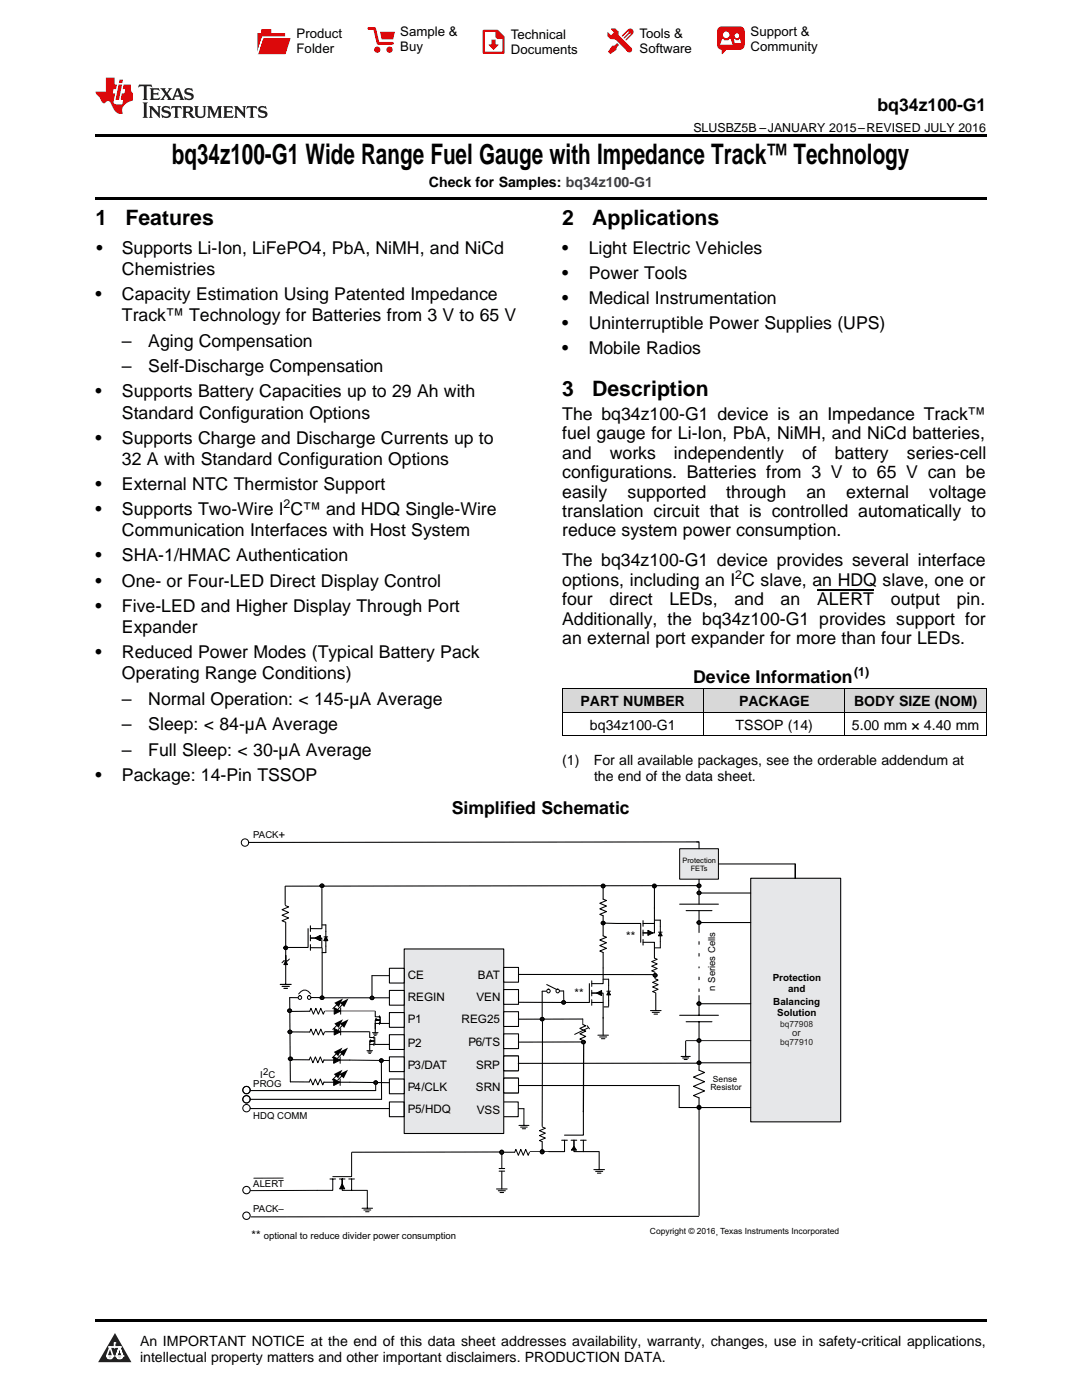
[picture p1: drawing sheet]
<svg xmlns="http://www.w3.org/2000/svg" width="216mm" height="279mm" viewBox="0 0 216 279" stroke-linecap="round" stroke-linejoin="round" font-family="sans-serif">
<g fill="#d8d8d8">
<path d="M112.2 137.5h28.2v4.7h-28.2z"/>
<path d="M140.4 137.5h28.2v4.7h-28.2z"/>
<path d="M168.6 137.5h28.2v4.7h-28.2z"/>
</g>
<path d="M22.9 266l3.3 5.9h-6.6z" fill="#231f20"/>
<path d="M21.3 270.6h1.2l-.3 .5h-.3a.53 .53 0 0 1-.6-.5z" fill-rule="evenodd" fill="#fff"/>
<path d="M21.3 270.6h1.2l-.3 .5h-.3a.53 .53 0 0 1-.6-.5z" fill="none" stroke="#231f20" stroke-width=".33"/>
<path d="M21.3 270.6l1.2 .1-.3 .4h-.5z" fill="none" stroke="#fff" stroke-width=".33"/>
<path d="M22.9 268.9h.1" fill="none" stroke="#fff" stroke-width=".33"/>
<path d="M22.9 268v.9z" fill="#fff"/>
<path d="M22.9 268v.9z" fill="none" stroke="#fff" stroke-width=".33"/>
<circle cx="22.9" cy="268" r=".16" fill="#fff"/>
<path d="M21.8 268.8h.1" fill="none" stroke="#fff" stroke-width=".33"/>
<path d="M21.8 268.8h2.2z" fill="#fff"/>
<path d="M21.8 268.8h2.2z" fill="none" stroke="#fff" stroke-width=".33"/>
<circle cx="24" cy="268.8" r=".16" fill="#fff"/>
<path d="M23.2 270.6h.1" fill="none" stroke="#fff" stroke-width=".33"/>
<path d="M23.8 268.8l-.6 1.8z" fill="#fff"/>
<path d="M23.8 268.8l-.6 1.8z" fill="none" stroke="#fff" stroke-width=".33"/>
<path d="M23.8 268.8l.7 1.8z" fill="#fff"/>
<path d="M23.8 268.8l.7 1.8z" fill="none" stroke="#fff" stroke-width=".33"/>
<path d="M24.4 270.6h.1" fill="none" stroke="#fff" stroke-width=".33"/>
<circle cx="21.3" cy="270.6" r=".16" fill="#fff"/>
<path d="M22 268.8l-.7 1.8z" fill="#fff"/>
<path d="M22 268.8l-.7 1.8z" fill="none" stroke="#fff" stroke-width=".33"/>
<path d="M22 268.8l.5 1.8z" fill="#fff"/>
<path d="M22 268.8l.5 1.8z" fill="none" stroke="#fff" stroke-width=".33"/>
<circle cx="22.5" cy="270.6" r=".16" fill="#fff"/>
<path d="M23.3 270.6h1.2a.63 .63 0 0 1-.6 .5 .63 .63 0 0 1-.6-.5z" fill-rule="evenodd" fill="#fff"/>
<path d="M23.3 270.6h1.2a.63 .63 0 0 1-.6 .5 .63 .63 0 0 1-.6-.5z" fill="none" stroke="#231f20" stroke-width=".33"/>
<path d="M23.3 270.6h1.2l-.4 .5h-.5z" fill="none" stroke="#fff" stroke-width=".33"/>
<path d="M23.2 270.6h.1" fill="none" stroke="#fff" stroke-width=".33"/>
<circle cx="24.5" cy="270.6" r=".16" fill="#fff"/>
<path d="M19 263.2h177.8v.5h-177.8z" fill="#000"/>
<path d="M100.5 219.9h2.9v3h-2.9zM100.5 210.7h2.9v3h-2.9zM100.5 215.2h2.9v2.9h-2.9z" fill="none" stroke="#000" stroke-width=".21"/>
<path d="M80.6 189.4h19.9v36.8h-19.9z" fill-rule="evenodd" fill="#e6e7e9"/>
<path d="M80.6 189.4h19.9v36.8h-19.9z" fill="none" stroke="#000" stroke-width=".21"/>
<path d="M100.5 193.1h3v2.9h-3z" fill-rule="evenodd" fill="#fff"/>
<path d="M100.5 193.1h3v2.9h-3z" fill="none" stroke="#000" stroke-width=".21"/>
<path d="M100.5 197.5h3v2.9h-3z" fill-rule="evenodd" fill="#fff"/>
<path d="M100.5 197.5h3v2.9h-3z" fill="none" stroke="#000" stroke-width=".21"/>
<path d="M100.5 201.9h3v3h-3z" fill-rule="evenodd" fill="#fff"/>
<path d="M100.5 201.9h3v3h-3z" fill="none" stroke="#000" stroke-width=".21"/>
<path d="M100.5 206.3h3v3h-3z" fill-rule="evenodd" fill="#fff"/>
<path d="M100.5 206.3h3v3h-3z" fill="none" stroke="#000" stroke-width=".21"/>
<path d="M100.5 210.7h3v3h-3z" fill-rule="evenodd" fill="#fff"/>
<path d="M100.5 210.7h3v3h-3z" fill="none" stroke="#000" stroke-width=".21"/>
<path d="M100.5 215.2h3v2.9h-3z" fill-rule="evenodd" fill="#fff"/>
<path d="M100.5 215.2h3v2.9h-3z" fill="none" stroke="#000" stroke-width=".21"/>
<circle cx="120.3" cy="184.2" r=".36" fill="#1a1a1a"/>
<g fill="none" stroke="#000" stroke-width=".2">
<path d="M118.1 195.7v1.2M118.1 197.6v1.2M118.1 199.5v1.1M119 198.2l1-.5v1zM120 198.2h-1.9h2.2v1.9M129.3 185.7l1 .5-1 .5zM130.6 191.2l.5 .2-1.1 .5 1.1 .5-1.1 .4 1.1 .5-1.1 .5 .6 .2M130.7 194v.5"/>
<circle cx="120.3" cy="184.2" r=".36"/>
</g>
<path d="M120.3 176.9v2.5l.7 .3-1.3 .6 1.3 .5-1.3 .6 1.3 .5-1.3 .6 .6 .3v4l.7 .2-1.3 .6 1.3 .6-1.3 .5 1.3 .6-1.3 .5 .6 .3v6.2h-2.2M103.5 194.5h27.2M117.6 196.3v3.8h-4.8M123.1 184.3h4.7v3.8M128.3 188.1h2.3v3.1M128.3 183.7v1.2M128.3 185.6v1.1M128.3 187.5v1.1M130.6 181.2v3.1h-2.3M130.6 184.3v1.9h-2.3h1.9M118.1 200.1h2.2v3.1" fill="none" stroke="#000" stroke-width=".21"/>
<path d="M119 198.2l1-.5v1zM129.3 185.7l1 .5-1 .5z" fill="#000"/>
<circle cx="130.6" cy="176.9" r=".36" fill="#1a1a1a"/>
<g fill="none" stroke="#000" stroke-width=".21">
<path d="M139.5 170.8v9.6M120.3 184.2l2.8 .1M121.4 195.4v1.3M121.4 199.7v1.1M130.7 183.6h1.1v1.3M135.6 180.4h7.8M136.9 181.7h5.2M139.5 181.7v9.7M103.5 200l9.3 .1M116.3 204.5l.6 .2-1.2 .5 1.2 .6-1.2 .5 1.2 .5-1.2 .6 .6 .2M135.5 216.6v4.4h3.6M139.5 212.2h-36.1"/>
<circle cx="130.6" cy="176.8" r=".36"/>
<circle cx="130.6" cy="176.9" r=".36"/>
</g>
<path d="M121.4 197.8l.4 .8h-.7zM131.8 186l.3 .8h-.7z" fill="#000"/>
<path d="M120.3 195.4h1.1M121.1 197.8h.7M121.4 197.8l.4 .8h-.7zM121.4 196.7v3M131.4 186h.7M131.8 186l.3 .8h-.7zM131.8 184.9v4.3h-1.1M117.2 204.7l.4 .6M120.5 200.9h.9" fill="none" stroke="#000" stroke-width=".2"/>
<circle cx="139.5" cy="176.8" r=".36" fill="#1a1a1a"/>
<circle cx="139.5" cy="176.8" r=".36" fill="none" stroke="#000" stroke-width=".21"/>
<circle cx="139.5" cy="212.1" r=".36" fill="#1a1a1a"/>
<circle cx="139.5" cy="212.1" r=".36" fill="none" stroke="#000" stroke-width=".2"/>
<path d="M139.5 193v9.6M135.6 202.6h7.8M136.9 203.9h5.2M139.5 203.9v9.7l1.1 .4-2.2 1 2.2 .9-2.2 .9 2.2 .9-2.2 .9 1.1 .5" fill="none" stroke="#000" stroke-width=".21"/>
<path d="M139.4 186.3h.2l-.1 1.5zM139.4 188.6l.2 .1-.1 1.5zM139.4 191h.2l-.1 1.5zM139.4 193.3l.2 .1-.1 1.5zM139.4 195.7l.2 .1-.1 1.4zM139.4 198l.2 .1-.1 .5z" fill-rule="evenodd" fill="#fff"/>
<path d="M139.4 186.3h.2l-.1 1.5zM139.4 188.6l.2 .1-.1 1.5zM139.4 191h.2l-.1 1.5zM139.4 193.3l.2 .1-.1 1.5zM139.4 195.7l.2 .1-.1 1.4zM139.4 198l.2 .1-.1 .5z" fill="none" stroke="#fff" stroke-width=".2"/>
<path d="M139.5 221.3v21.3" fill="none" stroke="#000" stroke-width=".21"/>
<circle cx="139.5" cy="220.9" r=".36" fill="#1a1a1a"/>
<g fill="none" stroke="#000" stroke-width=".21">
<circle cx="139.5" cy="220.9" r=".36"/>
<circle cx="139.5" cy="221.1" r=".36"/>
</g>
<path d="M149.8 175.3h18v48.6h-18z" fill-rule="evenodd" fill="#ff9"/>
<path d="M149.8 175.3h18v48.6h-18z" fill-rule="evenodd" fill="#e6e7e9"/>
<path d="M139.5 178.2h10.3M149.8 175.3h18v48.6h-18zM139.5 184.1h10.3M139.5 212.1h10.3M139.5 200.3h10.3M139.5 221h10.3" fill="none" stroke="#000" stroke-width=".21"/>
<path d="M136.9 207.7h12.9" fill="none" stroke="#000" stroke-width=".2"/>
<path d="M135.6 169.4h7.8v6.1h-7.8z" fill-rule="evenodd" fill="#ff9"/>
<path d="M135.6 169.4h7.8v6.1h-7.8z" fill-rule="evenodd" fill="#e6e7e9"/>
<path d="M135.6 169.4h7.8v6.1h-7.8z" fill="none" stroke="#000" stroke-width=".2"/>
<path d="M143.4 172.4h15.2" fill="none" stroke="#000" stroke-width=".21"/>
<circle cx="139.5" cy="178.2" r=".36" fill="#1a1a1a"/>
<circle cx="139.5" cy="178.2" r=".36" fill="none" stroke="#000" stroke-width=".21"/>
<circle cx="139.5" cy="184.1" r=".36" fill="#1a1a1a"/>
<circle cx="139.5" cy="184.1" r=".36" fill="none" stroke="#000" stroke-width=".21"/>
<circle cx="139.5" cy="200.3" r=".36" fill="#1a1a1a"/>
<circle cx="139.5" cy="200.3" r=".36" fill="none" stroke="#000" stroke-width=".21"/>
<circle cx="139.5" cy="207.7" r=".36" fill="#1a1a1a"/>
<g fill="none" stroke="#000" stroke-width=".21">
<path d="M139.5 219.1v2M139.4 242.7l-89.3 .2"/>
<circle cx="139.5" cy="207.7" r=".36"/>
</g>
<g fill="none" stroke="#000" stroke-width=".2">
<path d="M139 168h.5v1.4"/>
<circle cx="48.9" cy="168.2" r=".74"/>
</g>
<circle cx="120.3" cy="176.9" r=".36" fill="#1a1a1a"/>
<g fill="none" stroke="#000" stroke-width=".2">
<circle cx="120.3" cy="176.9" r=".36"/>
<circle cx="120.3" cy="176.8" r=".36"/>
</g>
<circle cx="49.2" cy="242.6" r=".74" fill="#fff"/>
<g fill="none" stroke="#000" stroke-width=".21">
<path d="M109.1 196.5l2 1M111.6 197.8h.8M103.5 216.6h31.9M135.9 210.8h1.8M136.2 211.1h1.2M136.5 211.4h.6M136.8 207.8v3"/>
<circle cx="49.2" cy="242.6" r=".74"/>
</g>
<g fill="none" stroke="#000" stroke-width=".2">
<path d="M63.3 237.6h-13.4"/>
<circle cx="109.4" cy="197.8" r=".36"/>
<circle cx="111.3" cy="197.8" r=".36"/>
</g>
<circle cx="49.2" cy="237.5" r=".74" fill="#fff"/>
<g fill="none" stroke="#000" stroke-width=".21">
<path d="M109 197.8h-.8v5.8M120.3 203.1v3.5"/>
<circle cx="49.2" cy="237.5" r=".74"/>
</g>
<g fill="none" stroke="#000" stroke-width=".2">
<path d="M112.5 197.7v2.3M117.3 205.1l-2.6 1.3M119.3 206.6h2.1M119.6 206.9h1.5M120 207.3h.7M65.8 235.3h1.2M66.4 235.3v2.3h-3.1M67.7 235.3h1.1M68.3 236.3l.5 1h-1zM68.3 237.2v-1.9v2.3h1.9M69.6 235.3h1.1M70.2 230v4.8h-3.8"/>
<path d="M70.2 235.3v2.3h3.1M73.3 237.6v3.5M103.4 221.3h1.1v3.3M103.5 224.6h2M103.9 224.9h1.3M104.2 225.3h.7M72.2 241.1h2.1M72.6 241.5h1.4M72.9 241.8h.7"/>
</g>
<path d="M68.3 236.3l.5 1h-1z" fill="#000"/>
<circle cx="112.4" cy="200.1" r=".36" fill="#1a1a1a"/>
<circle cx="112.4" cy="200.1" r=".36" fill="none" stroke="#000" stroke-width=".2"/>
<path d="M77.7 193.2h2.9v3h-2.9z" fill-rule="evenodd" fill="#fff"/>
<path d="M77.7 193.2h2.9v3h-2.9z" fill="none" stroke="#000" stroke-width=".21"/>
<path d="M77.7 197.7h2.9v2.9h-2.9z" fill-rule="evenodd" fill="#fff"/>
<path d="M77.7 197.7h2.9v2.9h-2.9z" fill="none" stroke="#000" stroke-width=".21"/>
<path d="M77.7 202.1h2.9v2.9h-2.9z" fill-rule="evenodd" fill="#fff"/>
<path d="M77.7 202.1h2.9v2.9h-2.9z" fill="none" stroke="#000" stroke-width=".21"/>
<path d="M77.7 206.5h2.9v2.9h-2.9z" fill-rule="evenodd" fill="#fff"/>
<path d="M77.7 206.5h2.9v2.9h-2.9z" fill="none" stroke="#000" stroke-width=".21"/>
<path d="M77.7 210.9h2.9v3h-2.9z" fill-rule="evenodd" fill="#fff"/>
<path d="M77.7 210.9h2.9v3h-2.9z" fill="none" stroke="#000" stroke-width=".21"/>
<path d="M77.7 215.3h2.9v3h-2.9z" fill-rule="evenodd" fill="#fff"/>
<path d="M64.3 184.6h.7v5.5h-.7M64.7 187h.7M65 187l.4 .7h-.7zM74.2 194.7v4.4M77.7 215.3h2.9v3h-2.9zM77.7 219.9h2.9v3h-2.9z" fill="none" stroke="#000" stroke-width=".21"/>
<path d="M56.9 180.7l.7 .3-1.3 .5 1.3 .6-1.3 .6 1.3 .5-1.3 .6 .6 .2M57 190.7v1.4M57 191.8l.4 .7h-.8zM57.7 191.4l-.3 .4h-.8l-.3 .3M74.2 194.7h3.5" fill="none" stroke="#000" stroke-width=".2"/>
<path d="M57 191.8l.4 .7h-.8zM65 187l.4 .7h-.7z" fill="#000"/>
<path d="M55.9 196.5h2.2M56.3 196.9h1.4M56.6 197.3h.8M57 192.5v4" fill="none" stroke="#000" stroke-width=".22"/>
<circle cx="57" cy="189.2" r=".36" fill="#1a1a1a"/>
<circle cx="57" cy="189.2" r=".36" fill="none" stroke="#000" stroke-width=".2"/>
<circle cx="64.3" cy="176.8" r=".36" fill="#1a1a1a"/>
<circle cx="64.3" cy="176.8" r=".36" fill="none" stroke="#231f20" stroke-width=".2"/>
<g fill="none" stroke="#000" stroke-width=".2">
<path d="M57 190.7v1.3"/>
<circle cx="64.2" cy="176.8" r=".36"/>
</g>
<path d="M57 184v8M64.3 199.1h13.4" fill="none" stroke="#000" stroke-width=".21"/>
<circle cx="74.2" cy="199.2" r=".36" fill="#1a1a1a"/>
<g fill="none" stroke="#000" stroke-width=".2">
<path d="M61.7 211.5l.2-.6 .5 1.2 .5-1.2 .5 1.2 .5-1.2 .5 1.2 .3-.6M61.7 215.9l.2-.6 .5 1.2 .5-1.2 .5 1.2 .5-1.2 .5 1.2 .3-.6M61.8 201.8l.2-.6 .5 1.2 .5-1.2 .5 1.2 .5-1.2 .5 1.2 .3-.6M61.8 206l.2-.6 .5 1.2 .5-1.2 .5 1.2 .5-1.2 .5 1.2 .3-.6M64.9 201.8h9.9M66.6 210.9l1.3 .7-1.3 .6zM66.6 215.3l1.3 .7-1.3 .6zM66.7 201.1l1.3 .7-1.3 .6zM66.7 205.3l1.3 .6-1.3 .7zM67.2 210.3l-.9 .8M67.2 214.7l-.9 .8M67.3 200.5l-.9 .8"/>
<path d="M67.3 204.6l-.9 .8M67.9 210.9v1.3M67.9 215.3v1.3M68 201.1v1.3M68 205.3v1.3M68.3 210.3l-.9 .8M68.3 214.7l-.9 .8M68.4 200.5l-.9 .8M68.4 204.6l-.9 .8M69.8 211.6l7.9 .1M75 216.1v1.5"/>
<circle cx="74.2" cy="199.2" r=".36"/>
</g>
<path d="M66.6 210.9l1.3 .7-1.3 .6zM66.6 215.3l1.3 .7-1.3 .6zM66.6 209.9l1.7-.8-.8 1.7zM66.6 214.4l1.7-.9-.8 1.7zM66.7 201.1l1.3 .7-1.3 .6zM66.7 205.3l1.3 .6-1.3 .7zM66.7 200.1l1.7-.8-.8 1.7zM66.7 204.3l1.7-.9-.8 1.7zM67.7 209.9l1.7-.8-.8 1.7zM67.7 214.4l1.7-.9-.8 1.7zM67.8 200.1l1.7-.8-.8 1.7zM67.8 204.3l1.7-.9-.8 1.7z" fill="#000"/>
<path d="M57.8 199.1l.1 16.8h3.8M49.9 217.6h25.1M57.8 211.5h3.9M57.9 205.9l3.9 .1M61.8 201.8l-4 .1M64.7 211.6h5.1M64.7 216l13 .1M64.9 205.9h8.7M76.1 211.3v8.1" fill="none" stroke="#000" stroke-width=".21"/>
<circle cx="64.3" cy="199.1" r=".36" fill="#1a1a1a"/>
<g fill="none" stroke="#000" stroke-width=".2">
<circle cx="64.2" cy="199.1" r=".36"/>
<circle cx="64.3" cy="199.1" r=".36"/>
</g>
<circle cx="57.7" cy="201.7" r=".36" fill="#1a1a1a"/>
<g fill="none" stroke="#000" stroke-width=".2">
<circle cx="57.7" cy="201.7" r=".36"/>
<circle cx="57.8" cy="201.7" r=".36"/>
</g>
<circle cx="57.8" cy="206" r=".36" fill="#1a1a1a"/>
<g fill="none" stroke="#000" stroke-width=".2">
<circle cx="57.8" cy="205.9" r=".36"/>
<circle cx="57.8" cy="206" r=".36"/>
</g>
<circle cx="58" cy="211.3" r=".36" fill="#1a1a1a"/>
<g fill="none" stroke="#000" stroke-width=".2">
<circle cx="57.9" cy="211.3" r=".36"/>
<circle cx="58" cy="211.3" r=".36"/>
</g>
<path d="M49.9 219.4h26.2" fill="none" stroke="#000" stroke-width=".21"/>
<circle cx="76.1" cy="211.7" r=".36" fill="#1a1a1a"/>
<g fill="none" stroke="#000" stroke-width=".2">
<circle cx="76.1" cy="211.7" r=".36"/>
<circle cx="76.1" cy="211.6" r=".36"/>
</g>
<circle cx="75" cy="216.1" r=".36" fill="#1a1a1a"/>
<circle cx="75" cy="216.1" r=".36" fill="none" stroke="#000" stroke-width=".2"/>
<circle cx="49.2" cy="219.4" r=".74" fill="#fff"/>
<circle cx="49.2" cy="219.4" r=".74" fill="none" stroke="#000" stroke-width=".2"/>
<circle cx="49.2" cy="217.5" r=".74" fill="#fff"/>
<g fill="none" stroke="#000" stroke-width=".2">
<path d="M59.6 198.4a1.31 1.31 0 0 1 1.2-.8 1.31 1.31 0 0 1 1.2 .8M116.3 203.4v.9"/>
<circle cx="59.8" cy="199.1" r=".36"/>
<circle cx="61.7" cy="199.1" r=".36"/>
<circle cx="49.2" cy="217.5" r=".74"/>
<circle cx="49.2" cy="221.2" r=".74"/>
</g>
<g fill="none" stroke="#000" stroke-width=".21">
<path d="M57.8 199.1h1.6M61.5 185.3v3.8h-4.8M61.9 184.8v1.1M61.9 186.6v1.2M61.9 188.5v1.1M62 199.1h2.3M62.9 187.2l1-.5v1zM63.8 187.2h-1.9h2.3v1.9M73.8 205.9v1.2h.8M73.9 207.6l.4 .1-.4 .2zM73.9 207.7h.7h-.8v.7M74.3 206.1h1.1"/>
<path d="M74.5 206.3h.7M74.6 208.4h-.8v1.2M74.6 206.9v.4M74.6 207.5v.5M74.6 208.2v.4M74.7 206.6h.4M74.8 207.1v1.3h1.7M74.9 201.8v1.1h.8M75 203.3l.4 .2-.4 .2zM75 203.6h.7h-.8v2.5M75.7 204.3h-.8v1.1M75.7 202.7v.4"/>
<path d="M75.7 203.4v.4M75.7 204.1v.3M75.9 202.9v1.4h1.7M116.3 207.9l-12.7 .1M50.1 221.2h27.6"/>
</g>
<path d="M62.9 187.2l1-.5v1zM73.9 207.6l.4 .1-.4 .2zM75 203.3l.4 .2-.4 .2z" fill="#000"/>
<circle cx="108.2" cy="203.4" r=".36" fill="#1a1a1a"/>
<g fill="none" stroke="#000" stroke-width=".2">
<path d="M114.5 228.8l.5 .7h-1z"/>
<circle cx="108.2" cy="203.4" r=".36"/>
</g>
<path d="M112.1 227.6h1.1M112.6 227.6v2.2h-3.1M114 227.6h1.1M114.5 229.4v-1.8v2.2h1.9M115.8 227.6h1.2M116.4 227.6v2.2h3.1M116.4 221.8v4.7h-3.8M118.5 233.4h2.1M118.9 233.8h1.4M119.2 234.1h.7M119.6 229.9v3.5" fill="none" stroke="#000" stroke-width=".21"/>
<path d="M114.5 228.8l.5 .7h-1z" fill="#000"/>
<circle cx="116.4" cy="208" r=".36" fill="#1a1a1a"/>
<g fill="none" stroke="#000" stroke-width=".2">
<path d="M108.2 224.9l.6 .3-1.2 .5 1.2 .4-1.2 .5 1.2 .5-1.2 .5 .6 .3"/>
<circle cx="116.4" cy="208" r=".36"/>
</g>
<path d="M108.2 203.9v20.9M100.1 229.9l-29.9 .1M108.2 227.9v2.3" fill="none" stroke="#000" stroke-width=".21"/>
<circle cx="108.2" cy="229.9" r=".39" fill="#1a1a1a"/>
<g fill="none" stroke="#000" stroke-width=".2">
<path d="M100.1 230.1v3.1M102.7 230l.2-.6 .5 1.2 .5-1.2 .5 1.2 .5-1.2 .5 1.2 .2-.6"/>
<circle cx="108.2" cy="229.9" r=".39"/>
</g>
<path d="M99.1 237.3h2.1M99.4 237.6h1.4M99.6 233.2h1.1M99.6 233.7h1.1M99.8 238h.7M100.1 233.8v3.5M100.2 230h2.5" fill="none" stroke="#000" stroke-width=".21"/>
<circle cx="100.1" cy="230" r=".39" fill="#1a1a1a"/>
<g fill="none" stroke="#000" stroke-width=".2">
<path d="M130.7 194.6v.7M130.8 195.4l.5 .2-1.1 .5 1.1 .4-1.1 .5 1.1 .4-1.1 .5 .6 .2"/>
<circle cx="100.1" cy="230" r=".39"/>
</g>
<path d="M130.9 198.2v3.5M129.8 201.7h2.1M130.1 202h1.5M130.5 202.4h.7" fill="none" stroke="#000" stroke-width=".21"/>
<circle cx="130.7" cy="194.6" r=".36" fill="#1a1a1a"/>
<g fill="none" stroke="#000" stroke-width=".2">
<path d="M112.2 137.5h84.6M112.2 137.5v9.4M140.4 137.5v9.4M168.6 137.5v9.4M196.8 137.5v9.4M112.2 146.8h84.6M112.2 142.2h84.6M56.9 176.9v3.6M130.6 176.9v4.4M139.1 176.7l-82.2 .2M158.7 172.4v3M116.5 208.3l-.1 13.6"/>
<path d="M105.8 229.8h3.7"/>
<circle cx="130.7" cy="194.6" r=".36"/>
</g>
<path d="M56.5 235.1h-5.8" fill="none" stroke="#231f20" stroke-width=".21"/>
<path d="M64.2 177.3v8M139.4 168l-89.7 .1M61.9 185.3h2.3M61.9 189.1h2.3M73.2 209.7h1.1M73.4 209.9h.7M73.6 210.2h.4M76.6 208.4h1.1M116.3 203.4h-12.7" fill="none" stroke="#000" stroke-width=".21"/>
<path d="M64.3 189.2v9.6" fill="none" stroke="#000" stroke-width=".23"/>
<path d="M19 39.4h177.8v.5h-177.8zM19 26.8h177.8v.6h-177.8zM112.2 146.8l.1 .1zM168.5 146.8l.1 .1zM196.7 146.8l.1 .1z" fill="#000"/>
<path d="M27.7 16.9l-.1 .6 .6-.3h.5v.2v2.2l-.2 .4h1l-.2-.4v-2.2v-.2h.5l.6 .3-.2-.6zM29.9 17.6l.2 .4v1.6l-.2 .4h1.9l.1-.6a1.09 1.09 0 0 1-1.3 .1v-.6h.6l.4 .2v-.7l-.2 .2h-.8v-.6l.2-.1a1.01 1.01 0 0 1 1 .3l-.1-.6zM32 17.6l.9 1.2-1 1.2h.9l-.2-.3 .5-.7 .5 .7-.3 .3h1.7l-.2-.3 .1-.4h1l.1 .4-.2 .3h1l-.3-.4-.7-2h-.5l-1 2.2-.8-1.1 .9-1.1h-.9l.2 .2-.4 .7-.4-.7 .2-.2zM35.4 18l.4 1h-.8zM37 17.7a.66 .66 0 0 0-.2 .8 .66 .66 0 0 0 .6 .4l.7 .2 .1 .2a.8 .8 0 0 1-.7 .4 .8 .8 0 0 1-.7-.5l.1 .8 .2-.2a.94 .94 0 0 0 1.1 .1 .94 .94 0 0 0 .4-.9 1.48 1.48 0 0 0-1.3-.6v-.4a1.1 1.1 0 0 1 1.2 .2l-.2-.6-.2 .1-.5-.1zM28.5 20.4l.2 .4v2.3l-.2 .4h1l-.2-.4v-2.3l.2-.4zM29.7 21.2l.2 .4v1.5l-.2 .4h.8l-.3-.4 .1-1.3 1.6 1.8v-2l.2-.4h-.7l.2 .2v1.1l-1.2-1.3zM32.5 21.3a.66 .66 0 0 0-.2 .8 .66 .66 0 0 0 .6 .4l.6 .2 .2 .2a.8 .8 0 0 1-.8 .4 .8 .8 0 0 1-.7-.5l.2 .7 .2-.1a.94 .94 0 0 0 1 .1 .94 .94 0 0 0 .5-1 1.47 1.47 0 0 0-1.3-.6l-.1-.3a1.1 1.1 0 0 1 1.3 .2l-.2-.6-.2 .1-.5-.2zM34.3 21.2l-.2 .6a.64 .64 0 0 1 .8-.3v1.6l-.2 .4h1l-.3-.4 .1-1.6a.66 .66 0 0 1 .8 .3l-.2-.6zM36.3 21.2l.3 .4v1.5l-.3 .4h1l-.2-.2v-.7h.5l.1 .1a.8 .8 0 0 0 1.2 .7l-1-1a.62 .62 0 0 0 .6-.5 .62 .62 0 0 0-.6-.7zM37.1 21.5h.1a.48 .48 0 0 1 .6 0 .48 .48 0 0 1 .1 .6l-.2 .1-.6 .1zM38.7 21.2l.2 .2a2.29 2.29 0 0 0 .4 2 1.05 1.05 0 0 0 1.7-.7v-1.3l.2-.2h-.8l.2 .4v1.1a.61 .61 0 0 1-.6 .6 .61 .61 0 0 1-.6-.6v-1.1l.3-.4zM41.3 21.2l.3 .4v1.5l-.3 .4h.8l-.2-.4v-1.4l.8 1.9 .9-1.9v1.4l-.2 .4h.9l-.2-.4v-1.5l.2-.4h-.8l-.7 1.5-.6-1.5zM44.5 21.2l.2 .4v1.5l-.2 .4h1.9l.2-.6a1.1 1.1 0 0 1-1.4 .2v-.7h.6l.4 .2v-.6l-.2 .1-.8 .1v-.6l.2-.1a1.02 1.02 0 0 1 1.1 .2l-.2-.5zM46.7 21.2l.2 .4v1.5l-.2 .4h.8l-.3-.4 .1-1.3 1.6 1.8v-2l.2-.4h-.7l.2 .2v1.1l-1.2-1.3zM49.3 21.2l-.1 .6a.64 .64 0 0 1 .8-.3v1.6l-.3 .4h1l-.2-.4v-1.6a.66 .66 0 0 1 .8 .3l-.1-.6zM51.7 21.3a.66 .66 0 0 0-.2 .7 .66 .66 0 0 0 .7 .5l.6 .2 .1 .2a.8 .8 0 0 1-.7 .4 .8 .8 0 0 1-.7-.5l.1 .7 .2-.1a.94 .94 0 0 0 1.1 .1 .94 .94 0 0 0 .4-1 1.48 1.48 0 0 0-1.2-.6l-.1-.3a1.1 1.1 0 0 1 1.2 .2l-.2-.6-.1 .1-.6-.2z" fill="#231f20"/>
<path d="M21.1 15.5v2.8h-2v.4l.9 .9a.96 .96 0 0 0 1 1 .59 .59 0 0 1 .5-.4 .59 .59 0 0 1 .5 .3l.4 .8a1.61 1.61 0 0 0 2.1 1.3 1.63 1.63 0 0 1 1.1-2.2l.9-.3v-1.5a1.6 1.6 0 0 1-.4-1.7h-1.4l-.2 .9h.5l-.2 .8h-.5l-.2 1v.3h.5l-.2 .9h-.7a.74 .74 0 0 1-1-.6l.3-1.6h-.5l.2-.8h.5l.1-.9h-.4v-1.4zM23.7 16.9l-.7 3h.8l.6-3zM23.8 15.9l-.1 .7h.7l.2-.7z" fill="#ee1d23"/>
<g fill="#d60000">
<path d="M52.1 5.8h2v.8h2.8v4.2h-5.5v-4.2h.7z" fill-rule="evenodd"/>
<path d="M52.4 7.5h5.6l-1 3.3h-5.6z" fill-rule="evenodd"/>
</g>
<path d="M52.4 7.4h5.7l-.1 .1h-5.5l-1.1 3.3z" fill-rule="evenodd" fill="#fff"/>
<path d="M52.4 7.4h5.7l-.1 .1h-5.5l-1.1 3.3z" fill="none" stroke="#fff" stroke-width=".2"/>
<path d="M73.6 5.7h1.1l.7 2.9h2.9" fill="none" stroke="#d60000" stroke-width=".55"/>
<g fill="#d60000">
<path d="M75.8 6.3h3l-.4 1.6h-2.2z" fill-rule="evenodd"/>
<circle cx="75.3" cy="9.9" r=".62"/>
<circle cx="77.7" cy="9.9" r=".62"/>
</g>
<path d="M96.5 6.2h2.7l1.3 1.2v3.1h-4z" fill="none" stroke="#d60000" stroke-width=".44"/>
<g fill="#d60000">
<path d="M98.1 7.9h.8v1h.5l-.9 1.1-1-1v-.1h.6z" fill-rule="evenodd"/>
<path d="M98.9 6.2h.3l1.3 1.2v.4h-1.3l-.3-.4z" fill-rule="evenodd"/>
<path d="M121.9 5.7h.8l.7 .6 .1 .7 2.5 2.5-.8 .8-2.3-2.3-1.1-.2-.6-.6v-.8l.7 .6 .5-.4v-.2l-.5-.5z" fill-rule="evenodd"/>
<path d="M122.2 9.1h.4l.5-.5 .4 .4-.5 .5v.4l-1.2 .9-.5-.5z" fill-rule="evenodd"/>
<path d="M125.3 5.9a.67 .67 0 0 1 .9 0 .67 .67 0 0 1 0 .9z" fill-rule="evenodd"/>
<path d="M125.3 5.9l.9 .9-1.2 1.2h-.2v-.2l1-.9v-.2h-.2l-.9 1h-.2v-.2l.9-1 .1-.2h-.3l-.9 1h-.2v-.2z" fill-rule="evenodd"/>
<circle cx="125.6" cy="9.9" r=".54"/>
</g>
<path d="M123.3 6.3v.7" fill="none" stroke="#d60000" stroke-width=".2"/>
<g fill="#d60000">
<path d="M143.4 5.5l.6-.2h3.6a.95 .95 0 0 1 1 .9v2.8a.95 .95 0 0 1-1 .9h-3.6a.95 .95 0 0 1-.9-.9v-2.8z" fill-rule="evenodd"/>
<path d="M144 9.9h.9l-.7 .9h-.2z" fill-rule="evenodd"/>
</g>
<g fill="#fff">
<path d="M146.6 8.6h1.3z"/>
<path d="M144.1 7.8h.3l.1 .2h.8l.2-.2h.3l.4 1.1h-2.5z" fill-rule="evenodd"/>
<path d="M146.4 7.8h.3l.1 .2h.5l.2-.2h.2l.2 .8h-1.3z" fill-rule="evenodd"/>
<circle cx="144.9" cy="6.9" r=".65"/>
<circle cx="147" cy="7.1" r=".48"/>
</g>
<path d="M163.1 117.7h11.3" fill="none" stroke="#000" stroke-width=".25"/>
<text font-size="5.6" x="34.3" y="32.8">bq34z100-G1 Wide Range Fuel Gauge with Impedance Track™ Technology</text>
<g font-size="4.2">
<text x="19" y="44.9">1</text>
<text x="25" y="44.9">Features</text>
<text x="112.2" y="44.9">2</text>
<text x="118.2" y="44.9">Applications</text>
<text x="112.2" y="79.1">3</text>
<text x="118.2" y="79.1">Description</text>
</g>
<g font-size="3.5">
<text x="175.1" y="22.2">bq34z100-G1</text>
<text x="19.2" y="50.7">•</text>
<text x="24.3" y="50.7">Supports Li-Ion, LiFePO4, PbA, NiMH, and NiCd</text>
<text x="112.2" y="50.7">•</text>
<text x="117.5" y="50.7">Light Electric Vehicles</text>
<text x="19" y="59.9">•</text>
<text x="24.3" y="54.9">Chemistries</text>
<text x="24.3" y="59.9">Capacity Estimation Using Patented Impedance</text>
<text x="112.2" y="55.7">•</text>
<text x="117.5" y="55.7">Power Tools</text>
<text x="24.3" y="64.1">Track™ Technology for Batteries from 3 V to 65 V</text>
<text x="112.2" y="60.7">•</text>
<text x="112.2" y="65.7">•</text>
<text x="117.5" y="60.7">Medical Instrumentation</text>
<text x="117.5" y="65.7">Uninterruptible Power Supplies (UPS)</text>
<text x="24.3" y="69.2">–</text>
<text x="29.6" y="69.2">Aging Compensation</text>
<text x="112.2" y="70.7">•</text>
<text x="117.5" y="70.7">Mobile Radios</text>
<text x="24.3" y="74.3">–</text>
<text x="29.6" y="74.3">Self-Discharge Compensation</text>
<text x="19" y="79.3">•</text>
<text x="24.3" y="79.3">Supports Battery Capacities up to 29 Ah with</text>
<text x="24.3" y="83.5">Standard Configuration Options</text>
<text x="112.2" y="83.8">The bq34z100-G1 device is an Impedance Track™</text>
<text x="19" y="88.5">•</text>
<text x="24.3" y="88.5">Supports Charge and Discharge Currents up to</text>
<text x="112.2" y="87.7">fuel gauge for Li-Ion, PbA, NiMH, and NiCd batteries,</text>
<text x="24.3" y="92.8">32 A with Standard Configuration Options</text>
<text x="112.2" y="91.5">and</text>
<text x="112.2" y="95.4">configurations. Batteries from 3 V to 65 V can be</text>
<text x="121.7" y="91.5">works</text>
<text x="134.5" y="91.5">independently</text>
<text x="160" y="91.5">of</text>
<text x="166.6" y="91.5">battery</text>
<text x="180.9" y="91.5">series-cell</text>
<text x="19" y="97.8">•</text>
<text x="24.3" y="97.8">External NTC Thermistor Support</text>
<text x="112.2" y="99.3">easily</text>
<text x="125.2" y="99.3">supported</text>
<text x="144.9" y="99.3">through</text>
<text x="160.9" y="99.3">an</text>
<text x="168.9" y="99.3">external</text>
<text x="185.4" y="99.3">voltage</text>
<text x="19" y="102.8">•</text>
<text x="24.3" y="102.8">Supports Two-Wire I C™ and HDQ Single-Wire</text>
<text x="24.3" y="107">Communication Interfaces with Host System</text>
<text x="112.2" y="103.2">translation circuit that is controlled automatically to</text>
<text x="112.2" y="107.1">reduce system power consumption.</text>
<text x="19" y="112">•</text>
<text x="24.3" y="112">SHA-1/HMAC Authentication</text>
<text x="112.2" y="113">The bq34z100-G1 device provides several interface</text>
<text x="19" y="117.1">•</text>
<text x="24.3" y="117.1">One- or Four-LED Direct Display Control</text>
<text x="112.2" y="116.9">options, including an I C slave, an HDQ slave, one or</text>
<text x="19" y="122.1">•</text>
<text x="24.3" y="122.1">Five-LED and Higher Display Through Port</text>
<text x="112.2" y="120.8">four</text>
<text x="112.2" y="124.7">Additionally, the bq34z100-G1 provides support for</text>
<text x="121.6" y="120.8">direct</text>
<text x="133.6" y="120.8">LEDs,</text>
<text x="146.5" y="120.8">and</text>
<text x="155.8" y="120.8">an</text>
<text x="163.1" y="120.8">ALERT</text>
<text x="177.8" y="120.8">output</text>
<text x="190.9" y="120.8">pin.</text>
<text x="19" y="131.3">•</text>
<text x="24.3" y="126.3">Expander</text>
<text x="24.3" y="131.3">Reduced Power Modes (Typical Battery Pack</text>
<text x="112.2" y="128.6">an external port expander for more than four LEDs.</text>
<text x="24.3" y="135.5">Operating Range Conditions)</text>
<text x="138.3" y="136.3">Device Information</text>
<text x="24.3" y="140.6">–</text>
<text x="29.6" y="140.6">Normal Operation: &lt; 145-µA Average</text>
<text x="24.3" y="145.7">–</text>
<text x="29.6" y="145.7">Sleep: &lt; 84-µA Average</text>
<text x="19" y="155.8">•</text>
<text x="24.3" y="150.8">–</text>
<text x="24.3" y="155.8">Package: 14-Pin TSSOP</text>
<text x="29.6" y="150.8">Full Sleep: &lt; 30-µA Average</text>
<text x="90.1" y="162.5">Simplified Schematic</text>
</g>
<g font-size="2.8">
<text x="85.6" y="37.4">Check for Samples: bq34z100-G1</text>
<text x="115.8" y="140.9">PART NUMBER</text>
<text x="147.5" y="140.9">PACKAGE</text>
<text x="170.4" y="140.9">BODY SIZE (NOM)</text>
<text x="117.7" y="145.6">bq34z100-G1</text>
<text x="146.8" y="145.6">TSSOP (14)</text>
<text x="170" y="145.6">5.00 mm × 4.40 mm</text>
<text x="112.2" y="152.6">(1)</text>
<text x="118.5" y="152.6">For all available packages, see the orderable addendum at</text>
<text x="118.5" y="155.8">the end of the data sheet.</text>
<text x="27.9" y="268.6">An IMPORTANT NOTICE at the end of this data sheet addresses availability, warranty, changes, use in safety-critical applications,</text>
<text x="27.9" y="271.8">intellectual property matters and other important disclaimers. PRODUCTION DATA.</text>
</g>
<g font-size="2.6">
<text x="59.2" y="7.6">Product</text>
<text x="59.2" y="10.6">Folder</text>
<text x="79.9" y="7.3">Sample &amp;</text>
<text x="79.9" y="10.2">Buy</text>
<text x="101.9" y="7.8">Technical</text>
<text x="101.9" y="10.8">Documents</text>
<text x="127.6" y="7.6">Tools &amp;</text>
<text x="127.6" y="10.6">Software</text>
<text x="149.8" y="7.2">Support &amp;</text>
<text x="149.8" y="10.2">Community</text>
</g>
<g font-size="2.5">
<text x="138.4" y="26.3">SLUSBZ5B –JANUARY 2015–REVISED JULY 2016</text>
<text x="56.6" y="101.4">2</text>
<text x="146.7" y="115.5">2</text>
<text x="170.4" y="134.9">(1)</text>
</g>
<g font-size="2.3">
<text x="55.6" y="167.3">+</text>
<text x="125" y="187.6">**</text>
<text x="81.4" y="195.3">CE</text>
<text x="95.4" y="195.3">BAT</text>
<text x="81.4" y="199.7">REGIN</text>
<text x="95.1" y="199.8">VEN</text>
<text x="114.6" y="198.9">**</text>
<text x="81.4" y="204.2">P1</text>
<text x="81.4" y="208.9">P2</text>
<text x="92.1" y="204.2">REG25</text>
<text x="93.5" y="208.8">P6/TS</text>
<text x="81.4" y="213.4">P3/DAT</text>
<text x="95" y="213.4">SRP</text>
<text x="81.4" y="217.8">P4/CLK</text>
<text x="95" y="217.8">SRN</text>
<text x="81.4" y="222.1">P5/HDQ</text>
<text x="95.1" y="222.2">VSS</text>
<text x="50.2" y="247.3">**</text>
</g>
<g font-size="2">
<text x="154.2" y="195.7">Protection</text>
<text x="154.3" y="200.5">Balancing</text>
<text x="155.1" y="202.8">Solution</text>
<text x="157.2" y="198">and</text>
</g>
<g font-size="1.9">
<text x="50.5" y="167.2">PACK</text>
<text x="142.7" y="197.7" transform="rotate(-90 142.7 197.7)">n Series Cells</text>
<text x="51.9" y="215.2">I C</text>
<text x="52.5" y="214.6">2</text>
<text x="50.5" y="217">PROG</text>
<text x="50.5" y="223.3">HDQ COMM</text>
<text x="50.5" y="236.9">ALERT</text>
<text x="50.5" y="241.8">PACK–</text>
<text x="52.7" y="247.3">optional to reduce divider power consumption</text>
</g>
<text font-size="1.9" fill="#231f20" x="158.1" y="206.8">or</text>
<g font-size="1.7" fill="#231f20">
<text x="155.7" y="205">bq77908</text>
<text x="155.7" y="208.6">bq77910</text>
</g>
<g font-size="1.7">
<text x="141.8" y="217.6">Resistor</text>
<text x="142.3" y="216">Sense</text>
<text x="129.7" y="246.3">Copyright © 2016, Texas Instruments Incorporated</text>
</g>
<g font-size="1.5">
<text x="136.2" y="172.2">Protection</text>
<text x="137.8" y="173.8">FETs</text>
</g>
</svg>
